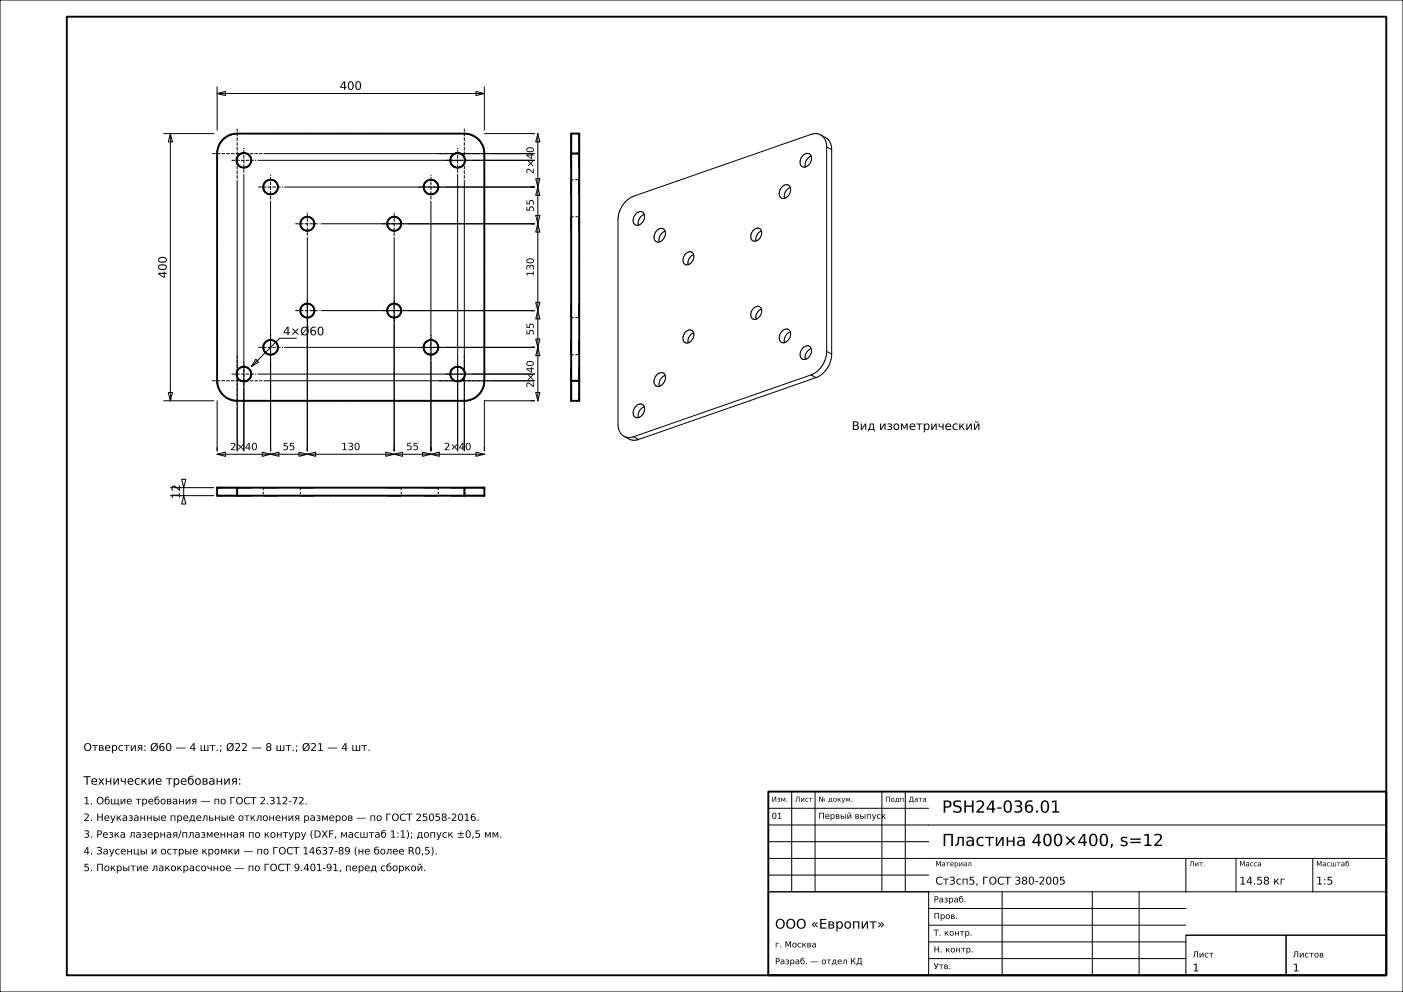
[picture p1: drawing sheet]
<svg xmlns="http://www.w3.org/2000/svg" width="420mm" height="297mm" viewBox="0 0 420 297" stroke-linecap="round" stroke-linejoin="round" font-family="sans-serif">
<g fill="none" stroke="#000" stroke-width=".3">
<path d="M0 0h420v297h-420zM49 40h15M51 40l.6 2.5h-1.2zM51 40v80M65 28l2.5-.6v1.2zM65 26v13M65 28h80M142.5 27.4l2.5 .6-2.5 .6zM145 26v13M145 40h15M161 40l.6 2.5h-1.2zM161 40v80"/>
<path d="M71 54v81M73 52.2v82.8M77.2 48h82.8M79 46h81M85.2 56h74.8M137 52.2v82.8M139 54v81M160.4 53.5h1.2l-.6 2.5zM161 56l.6 2.5h-1.2zM236.6 56.2a2.76 2.76 0 0 0-1.8 3.2M236.6 56.2a1.53 1.53 0 0 0-1.5-.9 1.53 1.53 0 0 0-1.3 1.1 1.8 1.8 0 0 0 .7 3h.4M236.6 56.2a2.78 2.78 0 0 1-1.7 3.2"/>
<path d="M240.5 46.5a1.42 1.42 0 0 1 1.8-.4 1.42 1.42 0 0 1 .6 1.8 2.13 2.13 0 0 1-2.9 1.9 2.41 2.41 0 0 1 .5-3.3zM242.8 46.8a2.76 2.76 0 0 0-1.7 3.2M245.7 40.4a4.4 4.4 0 0 1 3 2.7l.3 1.7M245.7 40.4a3.5 3.5 0 0 0-2.9-.2l-53.1 18.5a7.8 7.8 0 0 0-4.7 7.1v61.2a4 4 0 0 0 1.8 3.6M245.7 40.4a4 4 0 0 1 1.8 3.6M247.5 44v61.2M247.5 44l1.5 .8M249 44.8v61.2M81 60.2v74.8M92 71.1v63.9M96.1 67h63.9M118 71.1v63.9"/>
<path d="M129 60.2v74.8M160.4 64.5h1.2l-.6 2.5zM161 67l.6 2.5h-1.2zM192.9 64.2a2.77 2.77 0 0 0-1.8 3.2M192.9 64.2a1.5 1.5 0 0 0-1.5-.9 1.5 1.5 0 0 0-1.3 1 1.79 1.79 0 0 0-.6 1.8 1.79 1.79 0 0 0 1.3 1.4l.3-.1M192.9 64.2a2.78 2.78 0 0 1-1.8 3.2M199.1 69.2a2.77 2.77 0 0 0-1.7 3.2M199.1 69.2a1.5 1.5 0 0 0-1.4-.8 1.5 1.5 0 0 0-1.4 1 1.79 1.79 0 0 0-.6 1.7 1.79 1.79 0 0 0 1.3 1.4l.4-.1M199.1 69.2a2.78 2.78 0 0 1-1.7 3.2M205.4 75.9a1.35 1.35 0 0 1 1.8-.4 1.35 1.35 0 0 1 .5 1.8 1.99 1.99 0 0 1-2.9 1.7l-.3-.7v-.9zM207.7 76.2a2.67 2.67 0 0 0-1.7 3M225.7 68.8a1.35 1.35 0 0 1 1.7-.4 1.35 1.35 0 0 1 .6 1.8 1.87 1.87 0 0 1-1 1.7 1.87 1.87 0 0 1-2-.1 2.4 2.4 0 0 1 .7-3z"/>
<path d="M228 69.2a2.66 2.66 0 0 0-1.7 3M96.1 93h63.9M160.4 90.5h1.2l-.6 2.5zM161 93l.6 2.5h-1.2zM205.3 99.4a1.38 1.38 0 0 1 1.9-.5 1.38 1.38 0 0 1 .4 1.9 1.98 1.98 0 0 1-2.8 1.6 2.26 2.26 0 0 1 .5-3zM207.7 99.6a2.67 2.67 0 0 0-1.7 3M225.6 92.3a1.37 1.37 0 0 1 1.8-.5 1.37 1.37 0 0 1 .6 1.8 2.01 2.01 0 0 1-2.6 1.9 2.13 2.13 0 0 1 .2-3.2zM228 92.6a2.67 2.67 0 0 0-1.7 3M234.1 99.1a1.43 1.43 0 0 1 1.9-.5 1.43 1.43 0 0 1 .6 1.9 2.16 2.16 0 0 1-2.7 2 2.23 2.23 0 0 1 .2-3.4zM236.6 99.4a2.78 2.78 0 0 0-1.8 3.2M50.4 117.5h1.2l-.6 2.5zM76.6 107.5l.9 .9-2.3 1.4z"/>
<path d="M77.2 112h82.8M79 114h81M85.2 104h74.8M88.7 101.3h-5l-8.5 8.5M160.4 117.5h1.2l-.6 2.5zM160.4 101.5h1.2l-.6 2.5zM161 104l.6 2.5h-1.2zM196.6 112.2a1.45 1.45 0 0 1 2-.5 1.45 1.45 0 0 1 .5 2 2.07 2.07 0 0 1-2.9 1.7 2.37 2.37 0 0 1 .4-3.2zM199.1 112.4a2.78 2.78 0 0 0-1.7 3.2M240.4 104.2a1.43 1.43 0 0 1 1.9-.5 1.43 1.43 0 0 1 .6 1.9 2.16 2.16 0 0 1-2.7 1.9 2.23 2.23 0 0 1 .2-3.3zM242.8 112.2l-53.1 18.6M242.8 112.2l1.5 .9"/>
<path d="M242.8 104.4a2.78 2.78 0 0 0-1.7 3.2M244.3 113.1l-53.1 18.5M247.5 105.2a7.8 7.8 0 0 1-4.7 7M247.5 105.2l1.5 .8M249 106a7.8 7.8 0 0 1-4.7 7.1M49 120h15M65 136l2.5-.6v1.2zM65 120v15M65 136h80M78.5 135.4l2.5 .6-2.5 .6zM81 136l2.5-.6v1.2zM89.5 135.4l2.5 .6-2.5 .6z"/>
<path d="M92 136l2.5-.6v1.2zM115.5 135.4l2.5 .6-2.5 .6zM118 136l2.5-.6v1.2zM126.5 135.4l2.5 .6-2.5 .6zM129 136l2.5-.6v1.2zM142.5 135.4l2.5 .6-2.5 .6zM160 120h-15v15M186.8 130.6l1.5 .8a3.5 3.5 0 0 0 2.9 .2M186.8 130.6a3.5 3.5 0 0 0 2.9 .2M189.7 130.8l1.5 .8M190.4 121.6a1.45 1.45 0 0 1 2-.5 1.45 1.45 0 0 1 .5 2 2.07 2.07 0 0 1-3 1.7 2.37 2.37 0 0 1 .5-3.2zM192.9 121.8a2.78 2.78 0 0 0-1.8 3.2"/>
<path d="M51 148.4h13M51 146h13M54.4 143.5h1.2l-.6 2.5zM55 148.4l.6 2.5h-1.2zM55 146v2.4M237 237v30M244 237v30M264 237v30M271 237v30M230 257h185M230 252h48M230 247h185"/>
<path d="M230 242h48M355 257v10M370 257v10M393 257v10M230 267h48v25h-48zM230 267h185M230 262h48M278 277h77M278 272h77M300 267v25M327 267v25M341 267v25"/>
<path d="M278 287h77M278 282h77M355 280h30v12h-30zM355 280h60M385 280h30v12h-30z"/>
</g>
<g fill="none" stroke="#000" stroke-width=".56">
<path d="M20 5h395v287h-395zM171 40h2.4v80h-2.4zM66.5 42.1a6 6 0 0 1 4.5-2.1h68a6 6 0 0 1 6 6v68a6 6 0 0 1-6 6h-68a6 6 0 0 1-6-6v-68a6 6 0 0 1 1.5-3.9zM171 46h2.4M171 114h2.4M65 146h80v2.4h-80zM71 146v2.4M139 146v2.4M230 237h185v55h-185z"/>
<circle cx="73" cy="48" r="2.2"/>
<circle cx="81" cy="56" r="2.2"/>
<circle cx="129" cy="56" r="2.2"/>
<circle cx="137" cy="48" r="2.2"/>
<circle cx="92" cy="67" r="2.1"/>
<circle cx="118" cy="67" r="2.1"/>
<circle cx="92" cy="93" r="2.1"/>
<circle cx="118" cy="93" r="2.1"/>
<circle cx="73" cy="112" r="2.2"/>
<circle cx="81" cy="104" r="2.2"/>
<circle cx="129" cy="104" r="2.2"/>
<circle cx="137" cy="112" r="2.2"/>
</g>
<g fill="none" stroke="#000" stroke-width=".3" stroke-dasharray=".7 .5" stroke-linecap="butt">
<path d="M139 40l.9 .1M139 40h-68M173.4 40h-2.4M65 46l.1-.9M65 46v68M65.1 45.1l.1-.8M65.2 44.3l.3-.8M65.5 43.5l.5-.7M66 42.8l.5-.7M66.5 42.1l.6-.6M67.1 41.5l.7-.5M67.8 41l.7-.5"/>
<path d="M68.5 40.5l.8-.3M69.3 40.2l.8-.1M70.1 40.1l.9-.1M70.8 48.1v-.5M70.8 47.6l.2-.5M70.9 48.6l-.1-.5M71 47.1l.2-.4M71.1 49.1l-.2-.5M71.2 46.7l.4-.4M71.4 49.5l-.3-.4M71.6 46.3l.4-.3M71.8 49.8l-.4-.3"/>
<path d="M72 46l.5-.1M72.2 50.1l-.4-.3M72.5 45.9l.5-.1M72.7 50.2l-.5-.1M73 45.8l.5 .1M73.3 50.2h-.6M73.5 45.9l.5 .1M73.8 50.1l-.5 .1M74 46l.4 .3M74.2 49.8l-.4 .3M74.4 46.3l.4 .4M74.6 49.5l-.4 .3"/>
<path d="M74.8 46.7l.2 .4M74.9 49.1l-.3 .4M75 47.1l.2 .5M75.1 48.6l-.2 .5M75.2 47.6v.5M75.2 48.1l-.1 .5M78.8 56.1v-.5M78.8 55.6l.2-.5M78.9 56.6l-.1-.5M79 55.1l.2-.4M79.1 57.1l-.2-.5M79.2 54.7l.4-.4"/>
<path d="M79.4 57.5l-.3-.4M79.6 54.3l.4-.3M79.8 57.8l-.4-.3M80 54l.5-.1M80.2 58.1l-.4-.3M80.5 53.9l.5-.1M80.7 58.2l-.5-.1M81 53.8l.5 .1M81.3 58.2h-.6M81.5 53.9l.5 .1M81.8 58.1l-.5 .1M82 54l.4 .3"/>
<path d="M82.2 57.8l-.4 .3M82.4 54.3l.4 .4M82.6 57.5l-.4 .3M82.8 54.7l.2 .4M82.9 57.1l-.3 .4M83 55.1l.2 .5M83.1 56.6l-.2 .5M83.2 55.6v.5M83.2 56.1l-.1 .5M126.8 56.3v-.6M126.8 55.7l.1-.5M126.9 56.8l-.1-.5"/>
<path d="M126.9 55.2l.3-.4M127.2 57.2l-.3-.4M127.2 54.8l.3-.4M127.5 57.6l-.3-.4M127.5 54.4l.4-.3M127.9 57.9l-.4-.3M127.9 54.1l.5-.2M128.4 58.1l-.5-.2M128.4 53.9l.5-.1M128.9 58.2l-.5-.1M128.9 53.8h.5M129.4 58.2h-.5"/>
<path d="M129.4 53.8l.5 .2M129.9 58l-.5 .2M129.9 54l.4 .2M130.3 57.8l-.4 .2M130.3 54.2l.4 .4M130.7 57.4l-.4 .4M130.7 54.6l.3 .4M131 57l-.3 .4M131 55l.1 .5M131.1 56.5l-.1 .5M131.1 55.5l.1 .5M131.2 56l-.1 .5"/>
<path d="M134.8 48.3v-.6M134.8 47.7l.1-.5M134.9 48.8l-.1-.5M134.9 47.2l.3-.4M135.2 49.2l-.3-.4M135.2 46.8l.3-.4M135.5 49.6l-.3-.4M135.5 46.4l.4-.3M135.9 49.9l-.4-.3M135.9 46.1l.5-.2M136.4 50.1l-.5-.2M136.4 45.9l.5-.1"/>
<path d="M136.9 50.2l-.5-.1M136.9 45.8h.5M137.4 50.2h-.5M137.4 45.8l.5 .2M137.9 50l-.5 .2M137.9 46l.4 .2M138.3 49.8l-.4 .2M138.3 46.2l.4 .4M138.7 49.4l-.4 .4M138.7 46.6l.3 .4M139 49l-.3 .4M139 47l.1 .5"/>
<path d="M139.1 48.5l-.1 .5M139.1 47.5l.1 .5M139.2 48l-.1 .5M139.9 40.1l.8 .1M140.7 40.2l.8 .3M141.5 40.5l.7 .5M142.2 41l.7 .5M142.9 41.5l.6 .6M143.5 42.1l.5 .7M144 42.8l.5 .7M144.5 43.5l.3 .8M144.8 44.3l.1 .8"/>
<path d="M144.9 45.1l.1 .9M171 45.8h2.4M171 45.8v.1M171 45.9v.1M171 46v.3M171 46.3v.3M171 46.6v.4M171 47v.5M171 47.5v.5M171 48v.5M171 48.5v.5M171 49v.4"/>
<path d="M171 49.4v.3M171 49.7v.3M171 50v.1M171 50.1v.1M171 50.2v-.1M171 50.1v-.1M171 50v-.3M171 49.7v-.3M171 49.4v-.4M171 49v-.5M171 48.5v-.5M171 48v-.5"/>
<path d="M171 47.5v-.5M171 47v-.4M171 46.6v-.3M171 46.3v-.3M171 46v-.1M171 45.9v-.1M171 53.8h2.4M171 53.8v.1M171 53.9v.1M171 54v.3M171 54.3v.3M171 54.6v.4"/>
<path d="M171 55v.5M171 55.5v.5M171 56v.5M171 56.5v.5M171 57v.4M171 57.4v.3M171 57.7v.3M171 58v.1M171 58.1v.1M171 58.2v-.1M171 58.1v-.1M171 58v-.3"/>
<path d="M171 57.7v-.3M171 57.4v-.4M171 57v-.5M171 56.5v-.5M171 56v-.5M171 55.5v-.5M171 55v-.4M171 54.6v-.3M171 54.3v-.3M171 54v-.1M171 53.9v-.1M171 48v-.2"/>
<path d="M171 47.8v-.3M171 47.5v-.2M171 47.3v-.3M171 47v-.2M171 46.8v-.2M171 46.6v-.2M171 46.4v-.1M171 46.3v-.2M171 46.1v-.1M171 50v-.1M171 49.9v-.2M171 49.7v-.1"/>
<path d="M171 49.6v-.2M171 49.4v-.2M171 49.2v-.2M171 49v-.3M171 48.7v-.2M171 48.5v-.3M171 48.2v-.2M171 56v-.2M171 55.8v-.3M171 55.5v-.2M171 55.3v-.3M171 55v-.2"/>
<path d="M171 54.8v-.2M171 54.6v-.2M171 54.4v-.1M171 54.3v-.2M171 54.1v-.1M171 58v-.1M171 57.9v-.2M171 57.7v-.1M171 57.6v-.2M171 57.4v-.2M171 57.2v-.2M171 57v-.3"/>
<path d="M171 56.7v-.2M171 56.5v-.3M171 56.2v-.2M171 46v68M171 40v.2M171 40.2v.1M171 40.3v.3M171 40.6v.3M171 40.9v.4M171 41.3v.5M171 41.8v.5M171 42.3v.5"/>
<path d="M171 42.8v.6M171 43.4v.6M171 44v.7M171 44.7v.6M171 45.3v.7M173.4 45.8v.1M173.4 45.9v.1M173.4 46v.3M173.4 46.3v.3M173.4 46.6v.4M173.4 47v.5M173.4 47.5v.5"/>
<path d="M173.4 48v.5M173.4 48.5v.5M173.4 49v.4M173.4 49.4v.3M173.4 49.7v.3M173.4 50v.1M173.4 50.1v.1M173.4 50.2v-.1M173.4 50.1v-.1M173.4 50v-.3M173.4 49.7v-.3M173.4 49.4v-.4"/>
<path d="M173.4 49v-.5M173.4 48.5v-.5M173.4 48v-.5M173.4 47.5v-.5M173.4 47v-.4M173.4 46.6v-.3M173.4 46.3v-.3M173.4 46v-.1M173.4 45.9v-.1M173.4 53.8v.1M173.4 53.9v.1M173.4 54v.3"/>
<path d="M173.4 54.3v.3M173.4 54.6v.4M173.4 55v.5M173.4 55.5v.5M173.4 56v.5M173.4 56.5v.5M173.4 57v.4M173.4 57.4v.3M173.4 57.7v.3M173.4 58v.1M173.4 58.1v.1M173.4 58.2v-.1"/>
<path d="M173.4 58.1v-.1M173.4 58v-.3M173.4 57.7v-.3M173.4 57.4v-.4M173.4 57v-.5M173.4 56.5v-.5M173.4 56v-.5M173.4 55.5v-.5M173.4 55v-.4M173.4 54.6v-.3M173.4 54.3v-.3M173.4 54v-.1"/>
<path d="M173.4 53.9v-.1M173.4 48v.2M173.4 48.2v.3M173.4 48.5v.2M173.4 48.7v.3M173.4 49v.2M173.4 49.2v.2M173.4 49.4v.2M173.4 49.6v.1M173.4 49.7v.2M173.4 49.9v.1M173.4 46v.1"/>
<path d="M173.4 46.1v.2M173.4 46.3v.1M173.4 46.4v.2M173.4 46.6v.2M173.4 46.8v.2M173.4 47v.3M173.4 47.3v.2M173.4 47.5v.3M173.4 47.8v.2M173.4 56v.2M173.4 56.2v.3M173.4 56.5v.2"/>
<path d="M173.4 56.7v.3M173.4 57v.2M173.4 57.2v.2M173.4 57.4v.2M173.4 57.6v.1M173.4 57.7v.2M173.4 57.9v.1M173.4 54v.1M173.4 54.1v.2M173.4 54.3v.1M173.4 54.4v.2M173.4 54.6v.2"/>
<path d="M173.4 54.8v.2M173.4 55v.3M173.4 55.3v.2M173.4 55.5v.3M173.4 55.8v.2M173.4 46v-.7M173.4 45.3v-.6M173.4 44.7v-.7M173.4 44v-.6M173.4 43.4v-.6M173.4 42.8v-.5M173.4 42.3v-.5"/>
<path d="M173.4 41.8v-.5M173.4 41.3v-.4M173.4 40.9v-.3M173.4 40.6v-.3M173.4 40.3v-.1M173.4 40.2v-.2M173.4 46v68M89.9 67.3v-.6M89.9 66.7l.1-.4M90 67.7l-.1-.4M90 66.3l.3-.5M90.3 68.2l-.3-.5"/>
<path d="M90.3 65.8l.3-.4M90.6 68.6l-.3-.4M90.6 65.4l.4-.3M91 68.9l-.4-.3M91 65.1l.5-.1M91.5 69l-.5-.1M91.5 65l.5-.1M92 64.9l.5 .1M92 69.1l-.5-.1M92.5 65l.5 .1M92.5 69l-.5 .1M93 65.1l.4 .3"/>
<path d="M93 68.9l-.5 .1M93.4 65.4l.3 .4M93.4 68.6l-.4 .3M93.7 65.8l.3 .5M93.7 68.2l-.3 .4M94 66.3l.1 .4M94 67.7l-.3 .5M94.1 66.7v.6M94.1 67.3l-.1 .4M115.9 67l.1-.5M116 67.5l-.1-.5M116 66.5l.1-.5"/>
<path d="M116.1 68l-.1-.5M116.1 66l.3-.4M116.4 68.4l-.3-.4M116.4 65.6l.4-.3M116.8 68.7l-.4-.3M116.8 65.3l.5-.3M117.3 69l-.5-.3M117.3 65l.4-.1M117.7 69.1l-.4-.1M117.7 64.9h.6M118.3 69.1h-.6M118.3 64.9l.4 .1"/>
<path d="M118.7 69l-.4 .1M118.7 65l.5 .3M119.2 68.7l-.5 .3M119.2 65.3l.4 .3M119.6 68.4l-.4 .3M119.6 65.6l.3 .4M119.9 68l-.3 .4M119.9 66l.1 .5M120 67.5l-.1 .5M120 66.5l.1 .5M120.1 67l-.1 .5M171 64.9h2.4"/>
<path d="M171 64.9v.1M171 65v.1M171 65.1v.3M171 65.4v.3M171 65.7v.4M171 66.1v.4M171 66.5v.5M171 67v.5M171 67.5v.4M171 67.9v.4M171 68.3v.3M171 68.6v.3"/>
<path d="M171 68.9v.1M171 69v.1M171 69.1v-.1M171 69v-.1M171 68.9v-.3M171 68.6v-.3M171 68.3v-.4M171 67.9v-.4M171 67.5v-.5M171 67v-.5M171 66.5v-.4M171 66.1v-.4"/>
<path d="M171 65.7v-.3M171 65.4v-.3M171 65.1v-.1M171 65v-.1M171 67v-.2M171 66.8v-.3M171 66.5v-.2M171 66.3v-.2M171 66.1v-.2M171 65.9v-.2M171 65.7v-.2M171 65.5v-.1"/>
<path d="M171 65.4v-.2M171 65.2v-.1M171 68.9v-.1M171 68.8v-.2M171 68.6v-.1M171 68.5v-.2M171 68.3v-.2M171 68.1v-.2M171 67.9v-.2M171 67.7v-.2M171 67.5v-.3M171 67.2v-.2"/>
<path d="M173.4 64.9v.1M173.4 65v.1M173.4 65.1v.3M173.4 65.4v.3M173.4 65.7v.4M173.4 66.1v.4M173.4 66.5v.5M173.4 67v.5M173.4 67.5v.4M173.4 67.9v.4M173.4 68.3v.3M173.4 68.6v.3"/>
<path d="M173.4 68.9v.1M173.4 69v.1M173.4 69.1v-.1M173.4 69v-.1M173.4 68.9v-.3M173.4 68.6v-.3M173.4 68.3v-.4M173.4 67.9v-.4M173.4 67.5v-.5M173.4 67v-.5M173.4 66.5v-.4M173.4 66.1v-.4"/>
<path d="M173.4 65.7v-.3M173.4 65.4v-.3M173.4 65.1v-.1M173.4 65v-.1M173.4 67v.2M173.4 67.2v.3M173.4 67.5v.2M173.4 67.7v.2M173.4 67.9v.2M173.4 68.1v.2M173.4 68.3v.2M173.4 68.5v.1"/>
<path d="M173.4 68.6v.2M173.4 68.8v.1M173.4 65.1v.1M173.4 65.2v.2M173.4 65.4v.1M173.4 65.5v.2M173.4 65.7v.2M173.4 65.9v.2M173.4 66.1v.2M173.4 66.3v.2M173.4 66.5v.3M173.4 66.8v.2"/>
<path d="M89.9 93l.1-.5M90 92.5l.1-.5M90 93.5l-.1-.5M90.1 92l.3-.4M90.1 94l-.1-.5M90.4 91.6l.4-.3M90.4 94.4l-.3-.4M90.8 91.3l.5-.3M90.8 94.7l-.4-.3M91.3 91l.4-.1M91.3 95l-.5-.3M91.7 90.9h.6"/>
<path d="M91.7 95.1l-.4-.1M92.3 90.9l.4 .1M92.3 95.1h-.6M92.7 91l.5 .3M92.7 95l-.4 .1M93.2 91.3l.4 .3M93.2 94.7l-.5 .3M93.6 91.6l.3 .4M93.6 94.4l-.4 .3M93.9 92l.1 .5M93.9 94l-.3 .4M94 92.5l.1 .5"/>
<path d="M94 93.5l-.1 .5M94.1 93l-.1 .5M115.9 93.3v-.6M115.9 92.7l.1-.4M116 93.7l-.1-.4M116 92.3l.3-.5M116.3 94.2l-.3-.5M116.3 91.8l.3-.4M116.6 94.6l-.3-.4M116.6 91.4l.4-.3M117 94.9l-.4-.3M117 91.1l.5-.1"/>
<path d="M117.5 95l-.5-.1M117.5 91l.5-.1M118 95.1l-.5-.1M118 90.9l.5 .1M118.5 91l.5 .1M118.5 95l-.5 .1M119 91.1l.4 .3M119 94.9l-.5 .1M119.4 91.4l.3 .4M119.4 94.6l-.4 .3M119.7 91.8l.3 .5M119.7 94.2l-.3 .4"/>
<path d="M120 92.3l.1 .4M120 93.7l-.3 .5M120.1 92.7v.6M120.1 93.3l-.1 .4M171 93v.2M171 93.2v.3M171 93.5v.2M171 93.7v.2M171 93.9v.2M171 94.1v.2M171 94.3v.2M171 94.5v.1"/>
<path d="M171 94.6v.2M171 94.8v.1M171 94.9v.1M171 95v.1M171 95.1v-.1M171 95v-.1M171 94.9v-.3M171 94.6v-.3M171 94.3v-.4M171 93.9v-.4M171 93.5v-.5M171 93v-.5"/>
<path d="M171 92.5v-.4M171 92.1v-.4M171 91.7v-.3M171 91.4v-.3M171 91.1v-.1M171 91v-.1M171 90.9v.1M171 91v.1M171 91.1v.1M171 91.2v.2M171 91.4v.1M171 91.5v.2"/>
<path d="M171 91.7v.2M171 91.9v.2M171 92.1v.2M171 92.3v.2M171 92.5v.3M171 92.8v.2M171 95.1h2.4M171 91.1v.3M171 91.4v.3M171 91.7v.4M171 92.1v.4M171 92.5v.5"/>
<path d="M171 93v.5M171 93.5v.4M171 93.9v.4M171 94.3v.3M171 94.6v.3M173.4 93v-.2M173.4 92.8v-.3M173.4 92.5v-.2M173.4 92.3v-.2M173.4 92.1v-.2M173.4 91.9v-.2M173.4 91.7v-.2"/>
<path d="M173.4 91.5v-.1M173.4 91.4v-.2M173.4 91.2v-.1M173.4 91.1v-.1M173.4 91v-.1M173.4 90.9v.1M173.4 91v.1M173.4 91.1v.3M173.4 91.4v.3M173.4 91.7v.4M173.4 92.1v.4M173.4 92.5v.5"/>
<path d="M173.4 93v.5M173.4 93.5v.4M173.4 93.9v.4M173.4 94.3v.3M173.4 94.6v.3M173.4 94.9v.1M173.4 95v.1M173.4 95.1v-.1M173.4 95v-.1M173.4 94.9v-.1M173.4 94.8v-.2M173.4 94.6v-.1"/>
<path d="M173.4 94.5v-.2M173.4 94.3v-.2M173.4 94.1v-.2M173.4 93.9v-.2M173.4 93.7v-.2M173.4 93.5v-.3M173.4 93.2v-.2M173.4 94.9v-.3M173.4 94.6v-.3M173.4 94.3v-.4M173.4 93.9v-.4M173.4 93.5v-.5"/>
<path d="M173.4 93v-.5M173.4 92.5v-.4M173.4 92.1v-.4M173.4 91.7v-.3M173.4 91.4v-.3M65.1 114.9l-.1-.9M65.2 115.7l-.1-.8M65.5 116.5l-.3-.8M66 117.2l-.5-.7M66.5 117.9l-.5-.7M67.1 118.5l-.6-.6M67.8 119l-.7-.5"/>
<path d="M68.5 119.5l-.7-.5M69.3 119.8l-.8-.3M70.1 119.9l-.8-.1M70.8 112l.1-.5M70.9 111.5l.1-.5M70.9 112.5l-.1-.5M71 111l.3-.4M71 113l-.1-.5M71.3 110.6l.4-.4M71.3 113.4l-.3-.4M71.7 110.2l.4-.2M71.7 113.8l-.4-.4"/>
<path d="M72.1 110l.5-.2M72.1 114l-.4-.2M72.6 109.8h.5M72.6 114.2l-.5-.2M73.1 109.8l.5 .1M73.1 114.2h-.5M73.6 109.9l.5 .2M73.6 114.1l-.5 .1M74.1 110.1l.4 .3M74.1 113.9l-.5 .2M74.5 110.4l.3 .4M74.5 113.6l-.4 .3"/>
<path d="M74.8 110.8l.3 .4M74.8 113.2l-.3 .4M75.1 111.2l.1 .5M75.1 112.8l-.3 .4M75.2 111.7v.6M75.2 112.3l-.1 .5M78.8 104l.1-.5M78.9 103.5l.1-.5M78.9 104.5l-.1-.5M79 103l.3-.4M79 105l-.1-.5M79.3 102.6l.4-.4"/>
<path d="M79.3 105.4l-.3-.4M79.7 102.2l.4-.2M79.7 105.8l-.4-.4M80.1 102l.5-.2M80.1 106l-.4-.2M80.6 101.8h.5M80.6 106.2l-.5-.2M81.1 101.8l.5 .1M81.1 106.2h-.5M81.6 101.9l.5 .2M81.6 106.1l-.5 .1M82.1 102.1l.4 .3"/>
<path d="M82.1 105.9l-.5 .2M82.5 102.4l.3 .4M82.5 105.6l-.4 .3M82.8 102.8l.3 .4M82.8 105.2l-.3 .4M83.1 103.2l.1 .5M83.1 104.8l-.3 .4M83.2 103.7v.6M83.2 104.3l-.1 .5M126.8 103.9l.1-.5M126.8 104.4v-.5M126.9 103.4l.2-.5"/>
<path d="M127 104.9l-.2-.5M127.1 102.9l.3-.4M127.2 105.3l-.2-.4M127.4 102.5l.4-.3M127.6 105.7l-.4-.4M127.8 102.2l.4-.3M128 106l-.4-.3M128.2 101.9l.5-.1M128.5 106.1l-.5-.1M128.7 101.8h.6M129 106.2l-.5-.1M129.3 101.8l.5 .1"/>
<path d="M129.5 106.1l-.5 .1M129.8 101.9l.4 .3M130 106l-.5 .1M130.2 102.2l.4 .3M130.4 105.7l-.4 .3M130.6 102.5l.3 .4M130.8 105.3l-.4 .4M130.9 102.9l.2 .5M131 104.9l-.2 .4M131.1 103.4l.1 .5M131.2 104.4l-.2 .5M131.2 103.9v.5"/>
<path d="M134.8 111.9l.1-.5M134.8 112.4v-.5M134.9 111.4l.2-.5M135 112.9l-.2-.5M135.1 110.9l.3-.4M135.2 113.3l-.2-.4M135.4 110.5l.4-.3M135.6 113.7l-.4-.4M135.8 110.2l.4-.3M136 114l-.4-.3M136.2 109.9l.5-.1M136.5 114.1l-.5-.1"/>
<path d="M136.7 109.8h.6M137 114.2l-.5-.1M137.3 109.8l.5 .1M137.5 114.1l-.5 .1M137.8 109.9l.4 .3M138 114l-.5 .1M138.2 110.2l.4 .3M138.4 113.7l-.4 .3M138.6 110.5l.3 .4M138.8 113.3l-.4 .4M138.9 110.9l.2 .5M139 112.9l-.2 .4"/>
<path d="M139.1 111.4l.1 .5M139.2 112.4l-.2 .5M139.2 111.9v.5M139.9 119.9l-.9 .1M140.7 119.8l-.8 .1M141.5 119.5l-.8 .3M142.2 119l-.7 .5M142.9 118.5l-.7 .5M143.5 117.9l-.6 .6M144 117.2l-.5 .7M144.5 116.5l-.5 .7M144.8 115.7l-.3 .8"/>
<path d="M144.9 114.9l-.1 .8M145 114l-.1 .9M145 114v-68M171 112v.2M171 112.2v.3M171 112.5v.2M171 112.7v.3M171 113v.2M171 113.2v.2M171 113.4v.2M171 113.6v.1M171 113.7v.2"/>
<path d="M171 113.9v.1M171 114v.1M171 114.1v.1M171 114.2v-.1M171 114.1v-.1M171 114v-.3M171 113.7v-.3M171 113.4v-.4M171 113v-.5M171 112.5v-.5M171 112v-.5M171 111.5v-.5"/>
<path d="M171 111v-.4M171 110.6v-.3M171 110.3v-.3M171 110v-.1M171 109.9v-.1M171 109.8v.1M171 109.9v.1M171 110v.1M171 110.1v.2M171 110.3v.1M171 110.4v.2M171 110.6v.2"/>
<path d="M171 110.8v.2M171 111v.3M171 111.3v.2M171 111.5v.3M171 111.8v.2M171 104v.2M171 104.2v.3M171 104.5v.2M171 104.7v.3M171 105v.2M171 105.2v.2M171 105.4v.2"/>
<path d="M171 105.6v.1M171 105.7v.2M171 105.9v.1M171 106v.1M171 106.1v.1M171 106.2v-.1M171 106.1v-.1M171 106v-.3M171 105.7v-.3M171 105.4v-.4M171 105v-.5M171 104.5v-.5"/>
<path d="M171 104v-.5M171 103.5v-.5M171 103v-.4M171 102.6v-.3M171 102.3v-.3M171 102v-.1M171 101.9v-.1M171 101.8v.1M171 101.9v.1M171 102v.1M171 102.1v.2M171 102.3v.1"/>
<path d="M171 102.4v.2M171 102.6v.2M171 102.8v.2M171 103v.3M171 103.3v.2M171 103.5v.3M171 103.8v.2M171 114.2h2.4M171 110v.3M171 110.3v.3M171 110.6v.4M171 111v.5"/>
<path d="M171 111.5v.5M171 112v.5M171 112.5v.5M171 113v.4M171 113.4v.3M171 113.7v.3M171 106.2h2.4M171 102v.3M171 102.3v.3M171 102.6v.4M171 103v.5M171 103.5v.5"/>
<path d="M171 104v.5M171 104.5v.5M171 105v.4M171 105.4v.3M171 105.7v.3M171 114v.7M171 114.7v.6M171 115.3v.7M171 116v.6M171 116.6v.6M171 117.2v.5M171 117.7v.5"/>
<path d="M171 118.2v.5M171 118.7v.4M171 119.1v.3M171 119.4v.3M171 119.7v.1M171 119.8v.2M173.4 112v-.2M173.4 111.8v-.3M173.4 111.5v-.2M173.4 111.3v-.3M173.4 111v-.2M173.4 110.8v-.2"/>
<path d="M173.4 110.6v-.2M173.4 110.4v-.1M173.4 110.3v-.2M173.4 110.1v-.1M173.4 110v-.1M173.4 109.9v-.1M173.4 109.8v.1M173.4 109.9v.1M173.4 110v.3M173.4 110.3v.3M173.4 110.6v.4M173.4 111v.5"/>
<path d="M173.4 111.5v.5M173.4 112v.5M173.4 112.5v.5M173.4 113v.4M173.4 113.4v.3M173.4 113.7v.3M173.4 114v.1M173.4 114.1v.1M173.4 114.2v-.1M173.4 114.1v-.1M173.4 114v-.1M173.4 113.9v-.2"/>
<path d="M173.4 113.7v-.1M173.4 113.6v-.2M173.4 113.4v-.2M173.4 113.2v-.2M173.4 113v-.3M173.4 112.7v-.2M173.4 112.5v-.3M173.4 112.2v-.2M173.4 104v-.2M173.4 103.8v-.3M173.4 103.5v-.2M173.4 103.3v-.3"/>
<path d="M173.4 103v-.2M173.4 102.8v-.2M173.4 102.6v-.2M173.4 102.4v-.1M173.4 102.3v-.2M173.4 102.1v-.1M173.4 102v-.1M173.4 101.9v-.1M173.4 101.8v.1M173.4 101.9v.1M173.4 102v.3M173.4 102.3v.3"/>
<path d="M173.4 102.6v.4M173.4 103v.5M173.4 103.5v.5M173.4 104v.5M173.4 104.5v.5M173.4 105v.4M173.4 105.4v.3M173.4 105.7v.3M173.4 106v.1M173.4 106.1v.1M173.4 106.2v-.1M173.4 106.1v-.1"/>
<path d="M173.4 106v-.1M173.4 105.9v-.2M173.4 105.7v-.1M173.4 105.6v-.2M173.4 105.4v-.2M173.4 105.2v-.2M173.4 105v-.3M173.4 104.7v-.2M173.4 104.5v-.3M173.4 104.2v-.2M173.4 114v-.3M173.4 113.7v-.3"/>
<path d="M173.4 113.4v-.4M173.4 113v-.5M173.4 112.5v-.5M173.4 112v-.5M173.4 111.5v-.5M173.4 111v-.4M173.4 110.6v-.3M173.4 110.3v-.3M173.4 106v-.3M173.4 105.7v-.3M173.4 105.4v-.4M173.4 105v-.5"/>
<path d="M173.4 104.5v-.5M173.4 104v-.5M173.4 103.5v-.5M173.4 103v-.4M173.4 102.6v-.3M173.4 102.3v-.3M173.4 120v-.2M173.4 119.8v-.1M173.4 119.7v-.3M173.4 119.4v-.3M173.4 119.1v-.4M173.4 118.7v-.5"/>
<path d="M173.4 118.2v-.5M173.4 117.7v-.5M173.4 117.2v-.6M173.4 116.6v-.6M173.4 116v-.7M173.4 115.3v-.6M173.4 114.7v-.7M71 120l-.9-.1M71 120h68M171 120h2.4M65 146v2.4M65 148.4h.2"/>
<path d="M65.2 146h-.2M65.2 148.4h.1M65.3 146h-.1M65.3 148.4h.3M65.6 146h-.3M65.6 148.4h.3M65.9 146h-.3M65.9 148.4h.4M66.3 146h-.4M66.3 148.4h.5M66.8 146h-.5M66.8 148.4h.5"/>
<path d="M67.3 146h-.5M67.3 148.4h.5M67.8 146h-.5M67.8 148.4h.6M68.4 146h-.6M68.4 148.4h.6M69 146h-.6M69 148.4h.7M69.7 146h-.7M69.7 148.4h.6M70.3 146h-.6M70.3 148.4h.7"/>
<path d="M70.8 146h.1M70.8 146v2.4M70.8 148.4h.1M70.9 148.4h-.1M70.9 146h-.1M70.9 146h.1M70.9 148.4h.1M71 146h-.7M71 148.4h-.1M71 148.4h.1M71 146h-.1M71 146h.3"/>
<path d="M71 148.4h.3M71.1 148.4h.2M71.1 146h-.1M71.3 148.4h-.3M71.3 148.4h.1M71.3 146h-.2M71.3 146h.3M71.3 148.4h.3M71.3 146h-.3M71.4 148.4h.2M71.4 146h-.1M71.6 148.4h-.3"/>
<path d="M71.6 148.4h.2M71.6 146h-.2M71.6 146h.4M71.6 148.4h.4M71.6 146h-.3M71.8 148.4h.2M71.8 146h-.2M72 148.4h-.4M72 148.4h.3M72 146h-.2M72 146h.5M72 148.4h.5"/>
<path d="M72 146h-.4M72.3 148.4h.2M72.3 146h-.3M72.5 148.4h-.5M72.5 148.4h.3M72.5 146h-.2M72.5 146h.5M72.5 148.4h.5M72.5 146h-.5M72.8 148.4h.2M72.8 146h-.3M73 148.4h.2"/>
<path d="M73 148.4h-.5M73 146h-.2M73 146h.5M73 148.4h.5M73 146h-.5M73.2 148.4h.3M73.2 146h-.2M73.5 148.4h.2M73.5 148.4h-.5M73.5 146h.5M73.5 146h-.3M73.5 148.4h.5"/>
<path d="M73.5 146h-.5M73.7 148.4h.3M73.7 146h-.2M74 148.4h.2M74 148.4h-.5M74 146h.4M74 146h-.3M74 148.4h.4M74 146h-.5M74.2 148.4h.2M74.2 146h-.2M74.4 148.4h.2"/>
<path d="M74.4 148.4h-.4M74.4 146h.3M74.4 146h-.2M74.4 148.4h.3M74.4 146h-.4M74.6 148.4h.1M74.6 146h-.2M74.7 148.4h.2M74.7 148.4h-.3M74.7 146h.3M74.7 146h-.1M74.7 148.4h.3"/>
<path d="M74.7 146h-.3M74.9 148.4h.1M74.9 146h-.2M75 148.4h.1M75 148.4h-.3M75 146h.1M75 146h-.1M75 146h-.3M75.1 146h-.1M75.1 148.4h.1M75.1 148.4h-.1M75.1 146h.1"/>
<path d="M75.2 146h-.1M75.2 148.4h-.1M78.8 146h.1M78.8 146v2.4M78.8 148.4h.1M78.9 148.4h-.1M78.9 146h-.1M78.9 146h.1M78.9 148.4h.1M79 148.4h-.1M79 148.4h.1M79 146h-.1"/>
<path d="M79 146h.3M79 148.4h.3M79.1 148.4h.2M79.1 146h-.1M79.3 148.4h-.3M79.3 148.4h.1M79.3 146h-.2M79.3 146h.3M79.3 148.4h.3M79.3 146h-.3M79.4 148.4h.2M79.4 146h-.1"/>
<path d="M79.6 148.4h-.3M79.6 148.4h.2M79.6 146h-.2M79.6 146h.4M79.6 148.4h.4M79.6 146h-.3M79.8 148.4h.2M79.8 146h-.2M80 148.4h-.4M80 148.4h.3M80 146h-.2M80 146h.5"/>
<path d="M80 148.4h.5M80 146h-.4M80.3 148.4h.2M80.3 146h-.3M80.5 148.4h-.5M80.5 148.4h.3M80.5 146h-.2M80.5 146h.5M80.5 148.4h.5M80.5 146h-.5M80.8 148.4h.2M80.8 146h-.3"/>
<path d="M81 148.4h.2M81 148.4h-.5M81 146h-.2M81 146h.5M81 148.4h.5M81 146h-.5M81.2 148.4h.3M81.2 146h-.2M81.5 148.4h.2M81.5 148.4h-.5M81.5 146h.5M81.5 146h-.3"/>
<path d="M81.5 148.4h.5M81.5 146h-.5M81.7 148.4h.3M81.7 146h-.2M82 148.4h.2M82 148.4h-.5M82 146h.4M82 146h-.3M82 148.4h.4M82 146h-.5M82.2 148.4h.2M82.2 146h-.2"/>
<path d="M82.4 148.4h.2M82.4 148.4h-.4M82.4 146h.3M82.4 146h-.2M82.4 148.4h.3M82.4 146h-.4M82.6 148.4h.1M82.6 146h-.2M82.7 148.4h.2M82.7 148.4h-.3M82.7 146h.3M82.7 146h-.1"/>
<path d="M82.7 148.4h.3M82.7 146h-.3M82.9 148.4h.1M82.9 146h-.2M83 148.4h.1M83 148.4h-.3M83 146h.1M83 146h-.1M83 146h-.3M83.1 146h-.1M83.1 148.4h.1M83.1 148.4h-.1"/>
<path d="M83.1 146h.1M83.2 146h-.1M83.2 148.4h-.1M89.9 146h.1M89.9 146v2.4M89.9 148.4h.1M90 148.4h-.1M90 146h-.1M90 146h.1M90 148.4h.1M90.1 148.4h-.1M90.1 148.4h.1"/>
<path d="M90.1 146h-.1M90.1 146h.3M90.1 148.4h.3M90.2 148.4h.2M90.2 146h-.1M90.4 148.4h-.3M90.4 148.4h.1M90.4 146h-.2M90.4 146h.3M90.4 148.4h.3M90.4 146h-.3M90.5 148.4h.2"/>
<path d="M90.5 146h-.1M90.7 148.4h-.3M90.7 148.4h.2M90.7 146h-.2M90.7 146h.4M90.7 148.4h.4M90.7 146h-.3M90.9 148.4h.2M90.9 146h-.2M91.1 148.4h-.4M91.1 148.4h.2M91.1 146h-.2"/>
<path d="M91.1 146h.4M91.1 148.4h.4M91.1 146h-.4M91.3 148.4h.2M91.3 146h-.2M91.5 148.4h-.4M91.5 148.4h.3M91.5 146h-.2M91.5 146h.5M91.5 148.4h.5M91.5 146h-.4M91.8 148.4h.2"/>
<path d="M91.8 146h-.3M92 148.4h.2M92 148.4h-.5M92 146h-.2M92 146h.5M92 148.4h.5M92 146h-.5M92.2 148.4h.3M92.2 146h-.2M92.5 148.4h.2M92.5 148.4h-.5M92.5 146h.4"/>
<path d="M92.5 146h-.3M92.5 148.4h.4M92.5 146h-.5M92.7 148.4h.2M92.7 146h-.2M92.9 148.4h.2M92.9 148.4h-.4M92.9 146h.4M92.9 146h-.2M92.9 148.4h.4M92.9 146h-.4M93.1 148.4h.2"/>
<path d="M93.1 146h-.2M93.3 148.4h.2M93.3 148.4h-.4M93.3 146h.3M93.3 146h-.2M93.3 148.4h.3M93.3 146h-.4M93.5 148.4h.1M93.5 146h-.2M93.6 148.4h.2M93.6 148.4h-.3M93.6 146h.3"/>
<path d="M93.6 146h-.1M93.6 148.4h.3M93.6 146h-.3M93.8 148.4h.1M93.8 146h-.2M93.9 148.4h.1M93.9 148.4h-.3M93.9 146h.1M93.9 146h-.1M93.9 146h-.3M94 146h-.1M94 148.4h.1"/>
<path d="M94 148.4h-.1M94 146h.1M94.1 146h-.1M94.1 148.4h-.1M115.9 148.4h.1M115.9 146h.1M116 148.4h-.1M116 148.4h.1M116 146h-.1M116 146h.1M116.1 148.4h-.1M116.1 148.4h.3"/>
<path d="M116.1 146h-.1M116.1 146h.1M116.1 146h.3M116.2 148.4h-.1M116.2 146h.2M116.4 148.4h-.2M116.4 148.4h.3M116.4 146h-.3M116.4 146h.1M116.4 148.4h-.3M116.4 146h.3M116.5 148.4h-.1"/>
<path d="M116.5 146h.2M116.7 148.4h-.2M116.7 148.4h.4M116.7 146h-.3M116.7 146h.2M116.7 148.4h-.3M116.7 146h.4M116.9 148.4h-.2M116.9 146h.2M117.1 148.4h-.2M117.1 148.4h.4M117.1 146h-.4"/>
<path d="M117.1 146h.2M117.1 148.4h-.4M117.1 146h.4M117.3 148.4h-.2M117.3 146h.2M117.5 148.4h-.2M117.5 148.4h.5M117.5 146h-.4M117.5 146h.3M117.5 148.4h-.4M117.5 146h.5M117.8 148.4h-.3"/>
<path d="M117.8 146h.2M118 148.4h-.2M118 148.4h.5M118 146h.2M118 146h-.5M118 148.4h-.5M118 146h.5M118.2 148.4h-.2M118.2 146h.3M118.5 148.4h.4M118.5 148.4h-.3M118.5 146h.2"/>
<path d="M118.5 146h-.5M118.5 148.4h-.5M118.5 146h.4M118.7 148.4h-.2M118.7 146h.2M118.9 148.4h.4M118.9 148.4h-.2M118.9 146h.2M118.9 146h-.4M118.9 148.4h-.4M118.9 146h.4M119.1 148.4h-.2"/>
<path d="M119.1 146h.2M119.3 148.4h.3M119.3 148.4h-.2M119.3 146h.2M119.3 146h-.4M119.3 148.4h-.4M119.3 146h.3M119.5 148.4h-.2M119.5 146h.1M119.6 148.4h.3M119.6 148.4h-.1M119.6 146h.2"/>
<path d="M119.6 146h-.3M119.6 148.4h-.3M119.6 146h.3M119.8 148.4h-.2M119.8 146h.1M119.9 148.4h.1M119.9 148.4h-.1M119.9 146h.1M119.9 146h-.3M119.9 148.4h-.3M120 148.4h-.1M120 148.4h.1"/>
<path d="M120 146h.1M120 146h-.1M120.1 148.4h-.1M120.1 146h-.1M120.1 146v2.4M126.8 148.4h.1M126.8 146h.1M126.9 148.4h-.1M126.9 148.4h.1M126.9 146h-.1M126.9 146h.1M127 148.4h-.1"/>
<path d="M127 148.4h.3M127 146h-.1M127 146h.1M127 146h.3M127.1 148.4h-.1M127.1 146h.2M127.3 148.4h-.2M127.3 148.4h.3M127.3 146h-.3M127.3 146h.1M127.3 148.4h-.3M127.3 146h.3"/>
<path d="M127.4 148.4h-.1M127.4 146h.2M127.6 148.4h-.2M127.6 148.4h.4M127.6 146h-.3M127.6 146h.2M127.6 148.4h-.3M127.6 146h.4M127.8 148.4h-.2M127.8 146h.2M128 148.4h-.2M128 148.4h.5"/>
<path d="M128 146h-.4M128 146h.3M128 148.4h-.4M128 146h.5M128.3 148.4h-.3M128.3 146h.2M128.5 148.4h-.2M128.5 148.4h.5M128.5 146h-.5M128.5 146h.3M128.5 148.4h-.5M128.5 146h.5"/>
<path d="M128.8 148.4h-.3M128.8 146h.2M129 148.4h-.2M129 148.4h.5M129 146h.2M129 146h-.5M129 148.4h-.5M129 146h.5M129.2 148.4h-.2M129.2 146h.3M129.5 148.4h.5M129.5 148.4h-.3"/>
<path d="M129.5 146h.2M129.5 146h-.5M129.5 148.4h-.5M129.5 146h.5M129.7 148.4h-.2M129.7 146h.3M130 148.4h.4M130 148.4h-.3M130 146h.2M130 146h-.5M130 148.4h-.5M130 146h.4"/>
<path d="M130.2 148.4h-.2M130.2 146h.2M130.4 148.4h.3M130.4 148.4h-.2M130.4 146h.2M130.4 146h-.4M130.4 148.4h-.4M130.4 146h.3M130.6 148.4h-.2M130.6 146h.1M130.7 148.4h.3M130.7 148.4h-.1"/>
<path d="M130.7 146h.2M130.7 146h-.3M130.7 148.4h-.3M130.7 146h.3M130.9 148.4h-.2M130.9 146h.1M131 148.4h.1M131 148.4h-.1M131 146h.1M131 146h-.3M131 148.4h-.3M131.1 148.4h-.1"/>
<path d="M131.1 148.4h.1M131.1 146h.1M131.1 146h-.1M131.2 148.4h-.1M131.2 146h-.1M131.2 146v2.4M134.8 148.4h.1M134.8 146h.1M134.9 148.4h-.1M134.9 148.4h.1M134.9 146h-.1M134.9 146h.1"/>
<path d="M135 148.4h-.1M135 148.4h.3M135 146h-.1M135 146h.1M135 146h.3M135.1 148.4h-.1M135.1 146h.2M135.3 148.4h-.2M135.3 148.4h.3M135.3 146h-.3M135.3 146h.1M135.3 148.4h-.3"/>
<path d="M135.3 146h.3M135.4 148.4h-.1M135.4 146h.2M135.6 148.4h-.2M135.6 148.4h.4M135.6 146h-.3M135.6 146h.2M135.6 148.4h-.3M135.6 146h.4M135.8 148.4h-.2M135.8 146h.2M136 148.4h-.2"/>
<path d="M136 148.4h.5M136 146h-.4M136 146h.3M136 148.4h-.4M136 146h.5M136.3 148.4h-.3M136.3 146h.2M136.5 148.4h-.2M136.5 148.4h.5M136.5 146h-.5M136.5 146h.3M136.5 148.4h-.5"/>
<path d="M136.5 146h.5M136.8 148.4h-.3M136.8 146h.2M137 148.4h-.2M137 148.4h.5M137 146h.2M137 146h-.5M137 148.4h-.5M137 146h.5M137.2 148.4h-.2M137.2 146h.3M137.5 148.4h.5"/>
<path d="M137.5 148.4h-.3M137.5 146h.2M137.5 146h-.5M137.5 148.4h-.5M137.5 146h.5M137.7 148.4h-.2M137.7 146h.3M138 148.4h.4M138 148.4h-.3M138 146h.2M138 146h-.5M138 148.4h-.5"/>
<path d="M138 146h.4M138.2 148.4h-.2M138.2 146h.2M138.4 148.4h.3M138.4 148.4h-.2M138.4 146h.2M138.4 146h-.4M138.4 148.4h-.4M138.4 146h.3M138.6 148.4h-.2M138.6 146h.1M138.7 148.4h.3"/>
<path d="M138.7 148.4h-.1M138.7 146h.2M138.7 146h-.3M138.7 148.4h-.3M138.7 146h.3M138.9 148.4h-.2M138.9 146h.1M139 148.4h.1M139 148.4h-.1M139 146h.1M139 146h-.3M139 148.4h-.3"/>
<path d="M139 148.4h.7M139 146h-68M139 148.4h-68M139.1 148.4h-.1M139.1 148.4h.1M139.1 146h.1M139.1 146h-.1M139.2 148.4h-.1M139.2 146h-.1M139.2 146v2.4M139.7 146h-.7M139.7 148.4h.6"/>
<path d="M140.3 146h-.6M140.3 148.4h.7M141 146h-.7M141 148.4h.6M141.6 146h-.6M141.6 148.4h.6M142.2 146h-.6M142.2 148.4h.5M142.7 146h-.5M142.7 148.4h.5M143.2 146h-.5M143.2 148.4h.5"/>
<path d="M143.7 146h-.5M143.7 148.4h.4M144.1 146h-.4M144.1 148.4h.3M144.4 146h-.3M144.4 148.4h.3M144.7 146h-.3M144.7 148.4h.1M144.8 146h-.1M144.8 148.4h.2M145 146h-.2M145 148.4v-2.4"/>
</g>
<g fill="none" stroke="#000" stroke-width=".3" stroke-dasharray="1.1 .4" stroke-linecap="butt">
<path d="M63.5 46h15M69.3 48h7.4M71 53.5v-15M73 51.7v-7.4M77.3 56h7.4M81 59.7v-7.4M125.3 56h7.4M129 59.7v-7.4M131.5 46h15M133.3 48h7.4M137 51.7v-7.4M139 53.5v-15"/>
<path d="M88.4 67h7.2M92 70.6v-7.2M114.4 67h7.2M118 70.6v-7.2M88.4 93h7.2M92 96.6v-7.2M114.4 93h7.2M118 96.6v-7.2M63.5 114h15M69.3 112h7.4M73 115.7v-7.4M77.3 104h7.4"/>
<path d="M81 107.7v-7.4M125.3 104h7.4M129 107.7v-7.4M131.5 114h15M133.3 112h7.4M137 115.7v-7.4M71 121.5v-15M139 121.5v-15"/>
</g>
<g font-size="5">
<text x="282" y="243.3">PSH24-036.01</text>
<text x="282" y="253.3">Пластина 400×400, s=12</text>
</g>
<text font-size="4" x="232" y="278">ООО «Европит»</text>
<g font-size="3.5">
<text x="101.7" y="26.9">400</text>
<text x="49.9" y="83.3" transform="rotate(-90 49.9 83.3)">400</text>
<text x="84.7" y="100.4">4×Ø60</text>
<text x="255" y="128.7">Вид изометрический</text>
<text x="53.9" y="149.4" transform="rotate(-90 53.9 149.4)">12</text>
<text x="25" y="234.9">Технические требования:</text>
</g>
<g font-size="3.2">
<text x="25" y="224.8">Отверстия: Ø60 — 4 шт.; Ø22 — 8 шт.; Ø21 — 4 шт.</text>
<text x="280" y="264.8">Ст3сп5, ГОСТ 380-2005</text>
<text x="371" y="264.8">14.58 кг</text>
<text x="394" y="264.8">1:5</text>
<text x="357" y="290.8">1</text>
<text x="387" y="290.8">1</text>
</g>
<g font-size="3">
<text x="159.8" y="52.1" transform="rotate(-90 159.8 52.1)">2×40</text>
<text x="159.8" y="63.4" transform="rotate(-90 159.8 63.4)">55</text>
<text x="159.8" y="82.9" transform="rotate(-90 159.8 82.9)">130</text>
<text x="159.8" y="100.4" transform="rotate(-90 159.8 100.4)">55</text>
<text x="159.8" y="116.1" transform="rotate(-90 159.8 116.1)">2×40</text>
<text x="68.9" y="134.8">2×40</text>
<text x="84.6" y="134.8">55</text>
<text x="102.1" y="134.8">130</text>
<text x="121.6" y="134.8">55</text>
<text x="132.9" y="134.8">2×40</text>
<text x="25" y="240.8">1. Общие требования — по ГОСТ 2.312-72.</text>
<text x="25" y="245.8">2. Неуказанные предельные отклонения размеров — по ГОСТ 25058-2016.</text>
<text x="25" y="250.8">3. Резка лазерная/плазменная по контуру (DXF, масштаб 1:1); допуск ±0,5 мм.</text>
<text x="25" y="255.8">4. Заусенцы и острые кромки — по ГОСТ 14637-89 (не более R0,5).</text>
<text x="25" y="260.8">5. Покрытие лакокрасочное — по ГОСТ 9.401-91, перед сборкой.</text>
</g>
<g font-size="2.5">
<text x="231" y="245.1">01</text>
<text x="245" y="245.1">Первый выпуск</text>
<text x="279.5" y="270.2">Разраб.</text>
<text x="279.5" y="275.1">Пров.</text>
<text x="279.5" y="280.1">Т. контр.</text>
<text x="232" y="283.6">г. Москва</text>
<text x="279.5" y="285.1">Н. контр.</text>
<text x="357" y="286.6">Лист</text>
<text x="387" y="286.6">Листов</text>
<text x="232" y="288.7">Разраб. — отдел КД</text>
<text x="279.5" y="290.1">Утв.</text>
</g>
<g font-size="2.1">
<text x="231" y="240">Изм.</text>
<text x="238" y="240">Лист</text>
<text x="245" y="240">№ докум.</text>
<text x="265" y="240">Подп.</text>
<text x="272" y="240">Дата</text>
<text x="280" y="259.3">Материал</text>
<text x="356" y="259.3">Лит.</text>
<text x="371" y="259.3">Масса</text>
<text x="394" y="259.4">Масштаб</text>
</g>
</svg>
